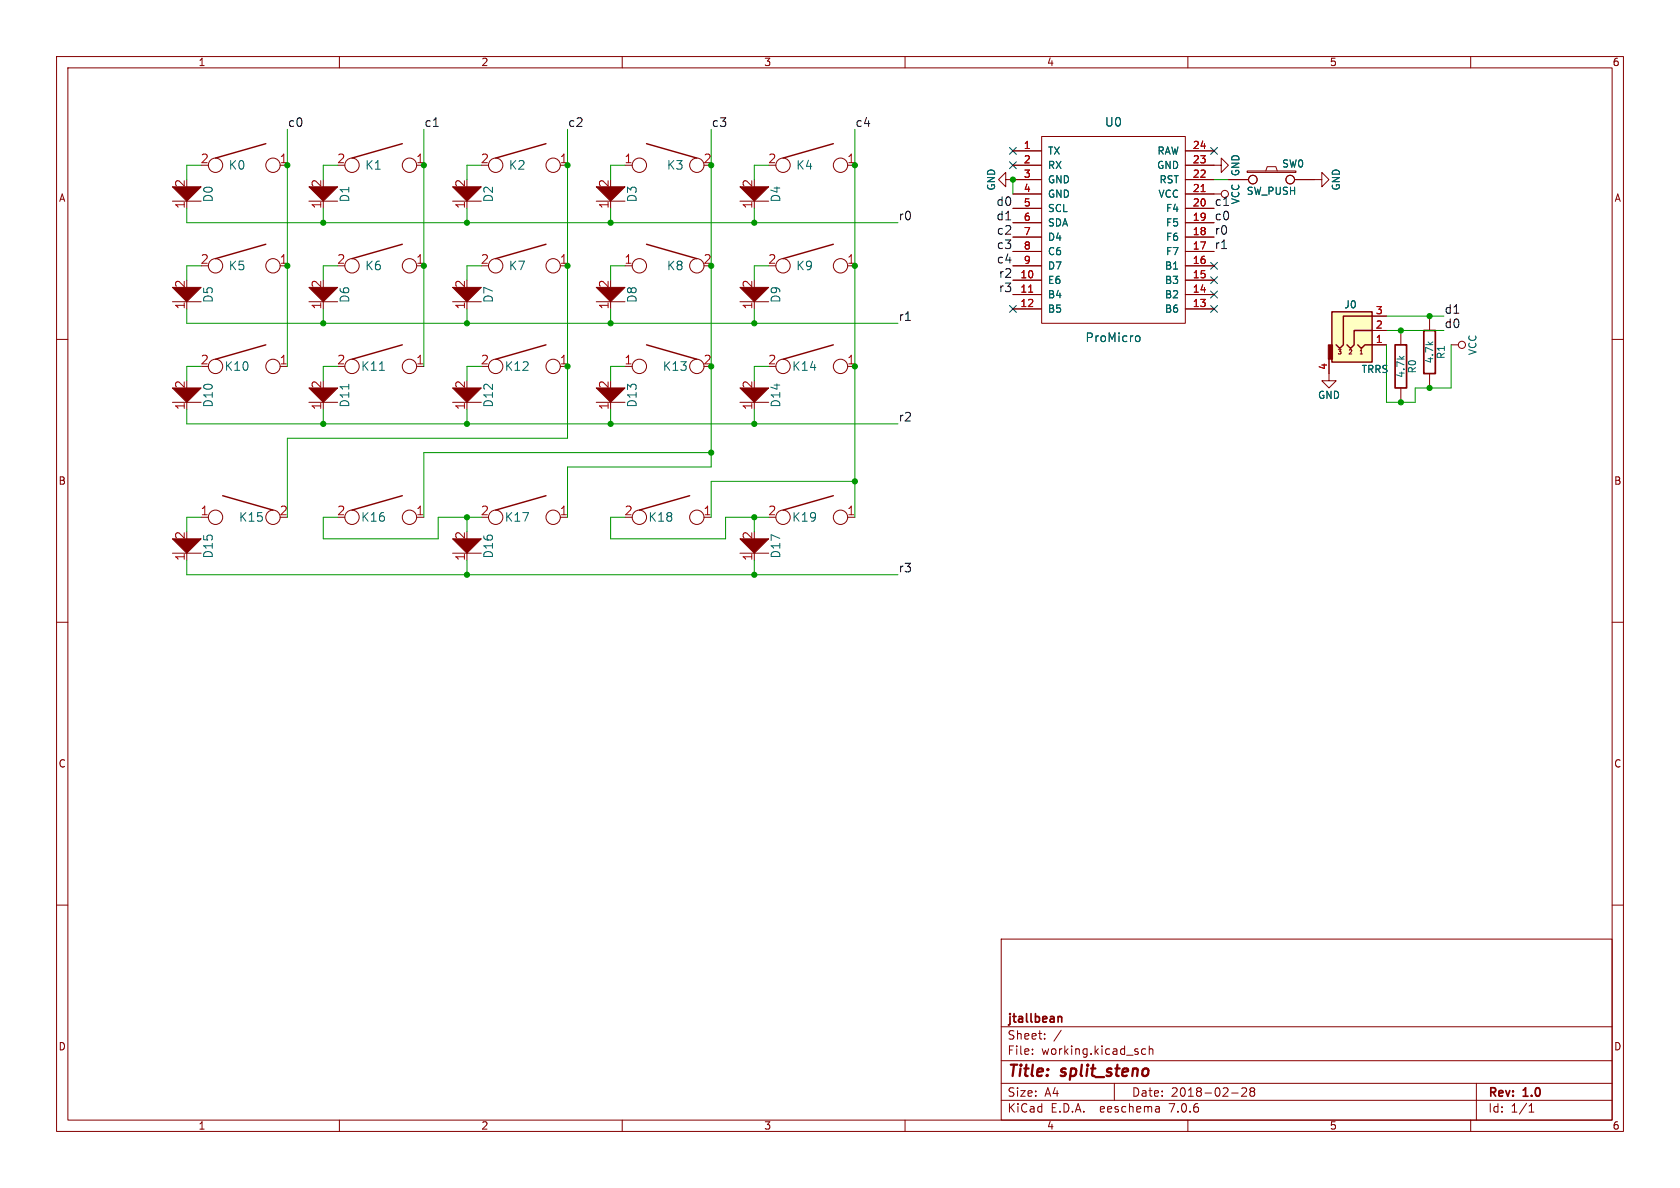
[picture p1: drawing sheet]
<svg xmlns="http://www.w3.org/2000/svg" width="297mm" height="210mm" viewBox="0 0 297 210" stroke-linecap="round" stroke-linejoin="round" font-family="sans-serif">
<g fill="none" stroke="#840000" stroke-width=".18">
<path d="M10 10h277v190h-277zM12 12h273v186h-273zM60 10v2M110 10v2M160 10v2M210 10v2M260 10v2M30.5 35.6h5.1M54.6 35.6h5.1M80 35.6h5.1M105.4 35.6h5.1M130.8 35.6h5.1"/>
<path d="M177.8 31.8v-1.3l-1.3 1.3 1.3 1.2v-1.2h6.3M179.1 26.7h5M179.1 39.4h5M179.1 29.2h5M179.1 36.8h5M179.1 34.3h5M184.1 24.1h25.4v33.1h-25.4zM209.5 29.2h6.4v-1.3l1.3 1.3-1.3 1.3v-1.3M209.5 26.7h5.1M209.5 39.4h5.1M209.5 36.8h5.1M209.5 34.3h5.1"/>
<path d="M209.5 31.8h5.1M217.2 31.8h3.5M220.5 30.2h8.6v.3h-8.6zM223.8 30.2l.2-.7h1.6l.2 .7M228.9 31.8h4.8v-1.3l1.2 1.3-1.2 1.2v-1.2M10 60h2M30.5 53.3h5.1M54.6 53.3h5.1M80 53.3h5.1M105.4 53.3h5.1M130.8 53.3h5.1M179.1 49.5h5"/>
<path d="M179.1 52.1h5M179.1 54.6h5M179.1 47h5M179.1 44.5h5M179.1 41.9h5M209.5 49.5h5.1M209.5 52.1h5.1M209.5 54.6h5.1M209.5 47h5.1M209.5 44.5h5.1M209.5 41.9h5.1M242.6 58.4h2.5"/>
<path d="M242.6 55.9h2.5M247.6 58.4v2.6M252.7 55.9v2.5M285 60h2M30.5 71.1h5.1M54.6 71.1h5.1M80 71.1h5.1M105.4 71.1h5.1M130.8 71.1h5.1M234.9 63.5v3.8h1.3l-1.3 1.3-1.2-1.3h1.2M242.6 61h2.5M247.6 68.6v2.5"/>
<path d="M252.7 66v2.6M256.5 61h1.3M30.5 97.8h5.1M80 97.8h5.1M130.8 97.8h5.1M10 110h2M285 110h2M10 160h2M285 160h2M177 166h108v32h-108zM60 198v2M110 198v2"/>
<path d="M160 198v2M177 194.5h108M177 191.5h108M177 187.5h108M177 181.5h108M182.5 186.3v.1M182.5 185.5v.1M184.7 183.6v.1M184.7 182.8v.1M187.6 182.1l-1.3 2M197 191.5v3M202.5 185.5l-.4-.1-.3 .3v.4l.2 .2h.5"/>
<path d="M203.2 185.5l.2-.1 .3 .1 .1 .9M203.2 184.9v1.5M204.9 195.7l.1 .9M205 196.5l-.2 .1M205 196h-.2M210 198v2M217.7 193.2h1.2M219.5 192.4l.6-.1 .2 .1 .1 .3-.9 1.1h.9M221.2 192.9l-.2-.2 .2-.4 .5 .1 .1 .2-.3 .3M221.2 192.9l-.2 .3v.3l.2 .3 .5-.1 .1-.2-.1-.4-.2-.2M221.2 192.9h.3M260 198v2"/>
<path d="M261 191.5v6.5M270.3 196.6h.9M270.3 195.5l.4-.4v1.5"/>
<circle cx="38.1" cy="29.2" r="1.27"/>
<circle cx="48.3" cy="29.2" r="1.27"/>
<circle cx="62.2" cy="29.2" r="1.27"/>
<circle cx="72.4" cy="29.2" r="1.27"/>
<circle cx="87.6" cy="29.2" r="1.27"/>
<circle cx="97.8" cy="29.2" r="1.27"/>
<circle cx="113" cy="29.2" r="1.27"/>
<circle cx="123.2" cy="29.2" r="1.27"/>
<circle cx="138.4" cy="29.2" r="1.27"/>
<circle cx="148.6" cy="29.2" r="1.27"/>
<circle cx="216.5" cy="34.3" r=".63"/>
<circle cx="221.5" cy="31.7" r=".76"/>
<circle cx="228.1" cy="31.7" r=".76"/>
<circle cx="38.1" cy="47" r="1.27"/>
<circle cx="48.3" cy="47" r="1.27"/>
<circle cx="62.2" cy="47" r="1.27"/>
<circle cx="72.4" cy="47" r="1.27"/>
<circle cx="87.6" cy="47" r="1.27"/>
<circle cx="97.8" cy="47" r="1.27"/>
<circle cx="113" cy="47" r="1.27"/>
<circle cx="123.2" cy="47" r="1.27"/>
<circle cx="138.4" cy="47" r="1.27"/>
<circle cx="148.6" cy="47" r="1.27"/>
<circle cx="38.1" cy="64.8" r="1.27"/>
<circle cx="48.3" cy="64.8" r="1.27"/>
<circle cx="62.2" cy="64.8" r="1.27"/>
<circle cx="72.4" cy="64.8" r="1.27"/>
<circle cx="87.6" cy="64.8" r="1.27"/>
<circle cx="97.8" cy="64.8" r="1.27"/>
<circle cx="113" cy="64.8" r="1.27"/>
<circle cx="123.2" cy="64.8" r="1.27"/>
<circle cx="138.4" cy="64.8" r="1.27"/>
<circle cx="148.6" cy="64.8" r="1.27"/>
<circle cx="258.4" cy="61" r=".63"/>
<circle cx="38.1" cy="91.4" r="1.27"/>
<circle cx="48.3" cy="91.4" r="1.27"/>
<circle cx="62.2" cy="91.4" r="1.27"/>
<circle cx="72.4" cy="91.4" r="1.27"/>
<circle cx="87.6" cy="91.4" r="1.27"/>
<circle cx="97.8" cy="91.4" r="1.27"/>
<circle cx="113" cy="91.4" r="1.27"/>
<circle cx="123.2" cy="91.4" r="1.27"/>
<circle cx="138.4" cy="91.4" r="1.27"/>
<circle cx="148.6" cy="91.4" r="1.27"/>
</g>
<path d="M251.7 58.4h2v7.6h-2zM246.6 61h2.1v7.6h-2.1zM187.1 179.8l.2-.1 .3 .1 .1 .9" fill="none" stroke="#840000" stroke-width=".3"/>
<g fill="#840000" stroke="#840000" stroke-width=".18">
<path d="M80 50.8h5.1l-2.6 2.5z"/>
<path d="M54.6 68.6h5.1l-2.6 2.5z"/>
<path d="M105.4 50.8h5.1l-2.6 2.5z"/>
<path d="M130.8 50.8h5.1l-2.6 2.5z"/>
<path d="M80 95.3h5.1l-2.6 2.5z"/>
<path d="M30.5 50.8h5.1l-2.6 2.5z"/>
<path d="M54.6 33h5.1l-2.6 2.6z"/>
<path d="M130.8 33h5.1l-2.6 2.6z"/>
<path d="M130.8 95.3h5.1l-2.6 2.5z"/>
<path d="M130.8 68.6h5.1l-2.6 2.5z"/>
<path d="M30.5 33h5.1l-2.6 2.6z"/>
<path d="M80 68.6h5.1l-2.6 2.5z"/>
<path d="M54.6 50.8h5.1l-2.6 2.5z"/>
<path d="M105.4 68.6h5.1l-2.6 2.5z"/>
<path d="M80 33h5.1l-2.6 2.6z"/>
<path d="M30.5 68.6h5.1l-2.6 2.5z"/>
<path d="M30.5 95.3h5.1l-2.6 2.5z"/>
<path d="M234.8 61h.8v2.5h-.8z"/>
<path d="M105.4 33h5.1l-2.6 2.6z"/>
</g>
<g fill="none" stroke="#840000" stroke-width=".25">
<path d="M47 25.4l-8.9 2.5M71.1 25.4l-8.9 2.5M96.5 25.4l-8.9 2.5M114.3 25.4l8.9 2.5M147.3 25.4l-8.9 2.5M47 43.2l-8.9 2.5M71.1 43.2l-8.9 2.5M96.5 43.2l-8.9 2.5M114.3 43.2l8.9 2.5M147.3 43.2l-8.9 2.5M235.5 55.1h7.1v8.9h-7.1zM242.6 58.4h-3.2v2.6l-.6 .6-.7-.6"/>
<path d="M242.6 55.9h-5.1v5.1l-.6 .6-.7-.6M47 61l-8.9 2.5M71.1 61l-8.9 2.5M96.5 61l-8.9 2.5M114.3 61l8.9 2.5M147.3 61l-8.9 2.5M240 61l.7 .6 .6-.6h1.3M39.4 87.6l8.9 2.6M71.1 87.6l-8.9 2.6M96.5 87.6l-8.9 2.6M121.9 87.6l-8.9 2.6M147.3 87.6l-8.9 2.6"/>
</g>
<path d="M200.9 59.4h.3l.3 .3v.5l-.3 .2-.3-.1M67.1 65.5h.9" fill="none" stroke="#006464" stroke-width=".18"/>
<path d="M212.3 33.9h.8M181.9 51.7h.7" fill="none" stroke="#a90000" stroke-width=".18"/>
<path d="M235.5 55.1h7.1v8.9h-7.1z" fill="#ffffc2" stroke="#ffffc2" stroke-width=".18"/>
<path d="M76.6 22.4h.9M216.3 36.3h.9" fill="none" stroke="#0f0f0f" stroke-width=".18"/>
<g fill="none" stroke="#009600" stroke-width=".18">
<path d="M33 36.8v2.6h125.7M35.6 29.2h-2.6v2.6M50.8 22.9v41.9M57.1 36.8v2.6M59.7 29.2h-2.6v2.6M74.9 22.9v41.9M82.5 36.8v2.6M85.1 29.2h-2.6v2.6M100.3 22.9v54.6h-49.5v13.9M107.9 36.8v2.6M110.5 29.2h-2.6v2.6M125.7 22.9v59.7h-25.4v8.8"/>
<path d="M133.3 36.8v2.6M135.9 29.2h-2.6v2.6M151.1 22.9v68.5M179.1 31.8v2.5M214.6 31.8h2.6M33 54.6v2.6h125.7M35.6 47h-2.6v2.5M57.1 54.6v2.6M59.7 47h-2.6v2.5M82.5 54.6v2.6M85.1 47h-2.6v2.5M107.9 54.6v2.6"/>
<path d="M110.5 47h-2.6v2.5M133.3 54.6v2.6M135.9 47h-2.6v2.5M245.1 55.9h10.2M245.1 58.4h10.2M33 72.4v2.5h125.7M35.6 64.8h-2.6v2.5M57.1 72.4v2.5M59.7 64.8h-2.6v2.5M82.5 72.4v2.5M85.1 64.8h-2.6v2.5M107.9 72.4v2.5"/>
<path d="M110.5 64.8h-2.6v2.5M133.3 72.4v2.5M135.9 64.8h-2.6v2.5M245.1 61v10.1h5.1v-2.5h6.3v-7.6M33 99.1v2.5h125.7M35.6 91.4h-2.6v2.6M59.7 91.4h-2.6v3.9h20.4v-3.9h7.6M82.5 91.4v2.6M82.5 99.1v2.5M110.5 91.4h-2.6v3.9h20.4v-3.9h7.6M125.7 80h-50.8v11.4M133.3 91.4v2.6"/>
<path d="M133.3 99.1v2.5M151.1 85.1h-25.4v6.3"/>
</g>
<g fill="none" stroke="#000084" stroke-width=".18">
<path d="M178.5 28.6l1.2 1.2M178.5 26.1l1.2 1.2M179.7 28.6l-1.2 1.2M179.7 26.1l-1.2 1.2M214 26.1l1.2 1.2M215.2 26.1l-1.2 1.2M178.5 54l1.2 1.2M179.7 54l-1.2 1.2M214 51.5l1.2 1.2M214 54l1.2 1.2M214 48.9l1.2 1.2M214 46.4l1.2 1.2"/>
<path d="M215.2 51.5l-1.2 1.2M215.2 54l-1.2 1.2M215.2 48.9l-1.2 1.2M215.2 46.4l-1.2 1.2"/>
</g>
<g fill="#009600" stroke="#009600" stroke-width=".18">
<circle cx="133.3" cy="101.6" r=".46"/>
<circle cx="133.3" cy="91.4" r=".46"/>
<circle cx="151.1" cy="64.8" r=".46"/>
<circle cx="133.3" cy="57.2" r=".46"/>
<circle cx="133.3" cy="39.4" r=".46"/>
<circle cx="151.1" cy="47" r=".46"/>
<circle cx="151.1" cy="29.2" r=".46"/>
<circle cx="179.1" cy="31.8" r=".46"/>
<circle cx="151.1" cy="85.1" r=".46"/>
<circle cx="133.3" cy="74.9" r=".46"/>
<circle cx="107.9" cy="74.9" r=".46"/>
<circle cx="100.3" cy="64.8" r=".46"/>
<circle cx="82.5" cy="101.6" r=".46"/>
<circle cx="82.5" cy="91.4" r=".46"/>
<circle cx="57.1" cy="39.4" r=".46"/>
<circle cx="50.8" cy="47" r=".46"/>
<circle cx="50.8" cy="29.2" r=".46"/>
<circle cx="74.9" cy="29.2" r=".46"/>
<circle cx="82.5" cy="39.4" r=".46"/>
<circle cx="74.9" cy="47" r=".46"/>
<circle cx="100.3" cy="29.2" r=".46"/>
<circle cx="107.9" cy="39.4" r=".46"/>
<circle cx="107.9" cy="57.2" r=".46"/>
<circle cx="100.3" cy="47" r=".46"/>
<circle cx="57.1" cy="74.9" r=".46"/>
<circle cx="57.1" cy="57.2" r=".46"/>
<circle cx="82.5" cy="74.9" r=".46"/>
<circle cx="82.5" cy="57.2" r=".46"/>
<circle cx="252.7" cy="68.6" r=".46"/>
<circle cx="252.7" cy="55.9" r=".46"/>
<circle cx="247.6" cy="58.4" r=".46"/>
<circle cx="247.6" cy="71.1" r=".46"/>
<circle cx="125.7" cy="47" r=".46"/>
<circle cx="125.7" cy="29.2" r=".46"/>
<circle cx="125.7" cy="80" r=".46"/>
<circle cx="125.7" cy="64.8" r=".46"/>
</g>
<g font-size="2.8" fill="#840000">
<text x="178" y="190.9">Title:</text>
<text x="187.7" y="190.9">split_steno</text>
</g>
<g font-size="2.1" fill="#0f0f0f">
<text x="50.8" y="22.5">c0</text>
<text x="74.9" y="22.5">c1</text>
<text x="100.3" y="22.5">c2</text>
<text x="125.7" y="22.5">c3</text>
<text x="151.1" y="22.5">c4</text>
<text x="158.7" y="39.1">r0</text>
<text x="176.1" y="36.5">d0</text>
<text x="176.1" y="39.1">d1</text>
<text x="176.2" y="41.6">c2</text>
<text x="214.6" y="41.6">r0</text>
<text x="214.6" y="39.1">c0</text>
<text x="214.6" y="36.5">c1</text>
<text x="176.2" y="44.1">c3</text>
<text x="176.2" y="46.7">c4</text>
<text x="214.6" y="44.1">r1</text>
<text x="176.5" y="51.8">r3</text>
<text x="176.5" y="49.2">r2</text>
<text x="158.7" y="56.8">r1</text>
<text x="255.3" y="58.1">d0</text>
<text x="255.3" y="55.6">d1</text>
<text x="158.7" y="74.6">r2</text>
<text x="158.7" y="101.3">r3</text>
</g>
<g font-size="2.1" fill="#006464">
<text x="195.2" y="22.6">U0</text>
<text x="37.8" y="35.9" transform="rotate(-90 37.8 35.9)">D0</text>
<text x="40.3" y="30.2">K0</text>
<text x="62" y="35.9" transform="rotate(-90 62 35.9)">D1</text>
<text x="64.5" y="30.2">K1</text>
<text x="87.4" y="35.9" transform="rotate(-90 87.4 35.9)">D2</text>
<text x="89.9" y="30.2">K2</text>
<text x="112.8" y="35.9" transform="rotate(-90 112.8 35.9)">D3</text>
<text x="117.8" y="30.2">K3</text>
<text x="138.2" y="35.9" transform="rotate(-90 138.2 35.9)">D4</text>
<text x="140.7" y="30.2">K4</text>
<text x="40.3" y="48">K5</text>
<text x="64.5" y="48">K6</text>
<text x="89.9" y="48">K7</text>
<text x="117.8" y="48">K8</text>
<text x="140.7" y="48">K9</text>
<text x="37.8" y="53.6" transform="rotate(-90 37.8 53.6)">D5</text>
<text x="62" y="53.6" transform="rotate(-90 62 53.6)">D6</text>
<text x="87.4" y="53.6" transform="rotate(-90 87.4 53.6)">D7</text>
<text x="112.8" y="53.6" transform="rotate(-90 112.8 53.6)">D8</text>
<text x="138.2" y="53.6" transform="rotate(-90 138.2 53.6)">D9</text>
<text x="39.6" y="65.8">K10</text>
<text x="63.8" y="65.8">K11</text>
<text x="89.2" y="65.8">K12</text>
<text x="117.1" y="65.8">K13</text>
<text x="140" y="65.8">K14</text>
<text x="191.8" y="60.7">ProMicro</text>
<text x="37.8" y="72.1" transform="rotate(-90 37.8 72.1)">D10</text>
<text x="62" y="72.1" transform="rotate(-90 62 72.1)">D11</text>
<text x="87.4" y="72.1" transform="rotate(-90 87.4 72.1)">D12</text>
<text x="112.8" y="72.1" transform="rotate(-90 112.8 72.1)">D13</text>
<text x="138.2" y="72.1" transform="rotate(-90 138.2 72.1)">D14</text>
<text x="42.2" y="92.4">K15</text>
<text x="63.8" y="92.4">K16</text>
<text x="89.2" y="92.4">K17</text>
<text x="114.6" y="92.4">K18</text>
<text x="140" y="92.4">K19</text>
<text x="37.8" y="98.8" transform="rotate(-90 37.8 98.8)">D15</text>
<text x="87.4" y="98.8" transform="rotate(-90 87.4 98.8)">D16</text>
<text x="138.2" y="98.8" transform="rotate(-90 138.2 98.8)">D17</text>
</g>
<g font-size="2.1" fill="#a90000">
<text x="35.4" y="29">2</text>
<text x="49.4" y="29">1</text>
<text x="59.5" y="29">2</text>
<text x="73.5" y="29">1</text>
<text x="84.9" y="29">2</text>
<text x="98.9" y="29">1</text>
<text x="110.3" y="29">1</text>
<text x="124.3" y="29">2</text>
<text x="135.7" y="29">2</text>
<text x="149.7" y="29">1</text>
<text x="32.8" y="33.2" transform="rotate(-90 32.8 33.2)">2</text>
<text x="56.9" y="33.2" transform="rotate(-90 56.9 33.2)">2</text>
<text x="82.3" y="33.2" transform="rotate(-90 82.3 33.2)">2</text>
<text x="107.7" y="33.2" transform="rotate(-90 107.7 33.2)">2</text>
<text x="133.1" y="33.2" transform="rotate(-90 133.1 33.2)">2</text>
<text x="32.8" y="37" transform="rotate(-90 32.8 37)">1</text>
<text x="56.9" y="37" transform="rotate(-90 56.9 37)">1</text>
<text x="82.3" y="37" transform="rotate(-90 82.3 37)">1</text>
<text x="107.7" y="37" transform="rotate(-90 107.7 37)">1</text>
<text x="133.1" y="37" transform="rotate(-90 133.1 37)">1</text>
<text x="35.4" y="46.7">2</text>
<text x="49.4" y="46.7">1</text>
<text x="59.5" y="46.7">2</text>
<text x="73.5" y="46.7">1</text>
<text x="84.9" y="46.7">2</text>
<text x="98.9" y="46.7">1</text>
<text x="110.3" y="46.7">1</text>
<text x="124.3" y="46.7">2</text>
<text x="135.7" y="46.7">2</text>
<text x="149.7" y="46.7">1</text>
<text x="32.8" y="51" transform="rotate(-90 32.8 51)">2</text>
<text x="56.9" y="51" transform="rotate(-90 56.9 51)">2</text>
<text x="82.3" y="51" transform="rotate(-90 82.3 51)">2</text>
<text x="107.7" y="51" transform="rotate(-90 107.7 51)">2</text>
<text x="133.1" y="51" transform="rotate(-90 133.1 51)">2</text>
<text x="32.8" y="54.8" transform="rotate(-90 32.8 54.8)">1</text>
<text x="56.9" y="54.8" transform="rotate(-90 56.9 54.8)">1</text>
<text x="82.3" y="54.8" transform="rotate(-90 82.3 54.8)">1</text>
<text x="107.7" y="54.8" transform="rotate(-90 107.7 54.8)">1</text>
<text x="133.1" y="54.8" transform="rotate(-90 133.1 54.8)">1</text>
<text x="35.4" y="64.5">2</text>
<text x="49.4" y="64.5">1</text>
<text x="59.5" y="64.5">2</text>
<text x="73.5" y="64.5">1</text>
<text x="84.9" y="64.5">2</text>
<text x="98.9" y="64.5">1</text>
<text x="110.3" y="64.5">1</text>
<text x="124.3" y="64.5">2</text>
<text x="135.7" y="64.5">2</text>
<text x="149.7" y="64.5">1</text>
<text x="32.8" y="68.7" transform="rotate(-90 32.8 68.7)">2</text>
<text x="56.9" y="68.7" transform="rotate(-90 56.9 68.7)">2</text>
<text x="82.3" y="68.7" transform="rotate(-90 82.3 68.7)">2</text>
<text x="107.7" y="68.7" transform="rotate(-90 107.7 68.7)">2</text>
<text x="133.1" y="68.7" transform="rotate(-90 133.1 68.7)">2</text>
<text x="32.8" y="72.6" transform="rotate(-90 32.8 72.6)">1</text>
<text x="56.9" y="72.6" transform="rotate(-90 56.9 72.6)">1</text>
<text x="82.3" y="72.6" transform="rotate(-90 82.3 72.6)">1</text>
<text x="107.7" y="72.6" transform="rotate(-90 107.7 72.6)">1</text>
<text x="133.1" y="72.6" transform="rotate(-90 133.1 72.6)">1</text>
<text x="32.8" y="95.4" transform="rotate(-90 32.8 95.4)">2</text>
<text x="35.4" y="91.2">1</text>
<text x="49.4" y="91.2">2</text>
<text x="59.5" y="91.2">2</text>
<text x="73.5" y="91.2">1</text>
<text x="82.3" y="95.4" transform="rotate(-90 82.3 95.4)">2</text>
<text x="84.9" y="91.2">2</text>
<text x="98.9" y="91.2">1</text>
<text x="110.3" y="91.2">2</text>
<text x="124.3" y="91.2">1</text>
<text x="133.1" y="95.4" transform="rotate(-90 133.1 95.4)">2</text>
<text x="135.7" y="91.2">2</text>
<text x="149.7" y="91.2">1</text>
<text x="32.8" y="99.2" transform="rotate(-90 32.8 99.2)">1</text>
<text x="82.3" y="99.2" transform="rotate(-90 82.3 99.2)">1</text>
<text x="133.1" y="99.2" transform="rotate(-90 133.1 99.2)">1</text>
</g>
<g font-size="2.1" fill="#840000">
<text x="178" y="184">Sheet:</text>
<text x="178" y="181.2">jtallbean</text>
<text x="178" y="186.7">File:</text>
<text x="184.1" y="186.7">working.kicad_sch</text>
<text x="178" y="196.9">KiCad</text>
<text x="178" y="194.1">Size:</text>
<text x="184.7" y="194.1">A4</text>
<text x="185.7" y="196.9">E.D.A.</text>
<text x="194.6" y="196.9">eeschema</text>
<text x="200" y="194.1">Date:</text>
<text x="207" y="196.9">7.0.6</text>
<text x="207" y="194.1">2018-02-28</text>
<text x="263" y="194.3">Rev:</text>
<text x="263" y="196.9">Id:</text>
<text x="267.1" y="196.9">1/1</text>
<text x="269.4" y="194.3">1.0</text>
</g>
<g font-size="1.8" fill="#840000">
<text x="35" y="11.9">1</text>
<text x="85" y="11.9">2</text>
<text x="135" y="11.9">3</text>
<text x="185" y="11.9">4</text>
<text x="235" y="11.9">5</text>
<text x="285" y="11.9">6</text>
<text x="10.3" y="35.9">A</text>
<text x="285.3" y="35.9">A</text>
<text x="10.3" y="85.9">B</text>
<text x="285.3" y="85.9">B</text>
<text x="10.3" y="135.9">C</text>
<text x="285.3" y="135.9">C</text>
<text x="10.3" y="185.9">D</text>
<text x="285.3" y="185.9">D</text>
<text x="35" y="199.9">1</text>
<text x="85" y="199.9">2</text>
<text x="135" y="199.9">3</text>
<text x="185" y="199.9">4</text>
<text x="235" y="199.9">5</text>
<text x="285" y="199.9">6</text>
</g>
<g font-size="1.8" fill="#a90000">
<text x="180.9" y="26.4">1</text>
<text x="180.9" y="29">2</text>
<text x="210.8" y="29">23</text>
<text x="210.8" y="26.4">24</text>
<text x="180.9" y="31.5">3</text>
<text x="180.9" y="34">4</text>
<text x="210.8" y="34">21</text>
<text x="210.8" y="31.5">22</text>
<text x="180.9" y="36.6">5</text>
<text x="180.9" y="39.1">6</text>
<text x="180.9" y="41.7">7</text>
<text x="210.8" y="41.7">18</text>
<text x="210.8" y="39.1">19</text>
<text x="210.8" y="36.6">20</text>
<text x="180.9" y="44.2">8</text>
<text x="180.9" y="46.7">9</text>
<text x="210.8" y="46.7">16</text>
<text x="210.8" y="44.2">17</text>
<text x="180.3" y="49.3">10</text>
<text x="180.3" y="51.8">11</text>
<text x="210.8" y="51.8">14</text>
<text x="210.8" y="49.3">15</text>
<text x="180.3" y="54.4">12</text>
<text x="210.8" y="54.4">13</text>
<text x="243.1" y="58.2">2</text>
<text x="243.1" y="55.6">3</text>
<text x="234.7" y="65.5" transform="rotate(-90 234.7 65.5)">4</text>
<text x="243.1" y="60.7">1</text>
</g>
<g font-size="1.8" fill="#006464">
<text x="185.2" y="27.5">TX</text>
<text x="204.5" y="27.5">RAW</text>
<text x="226.6" y="29.8">SW0</text>
<text x="176.1" y="33.8" transform="rotate(-90 176.1 33.8)">GND</text>
<text x="185.2" y="30.1">RX</text>
<text x="185.2" y="32.6">GND</text>
<text x="185.2" y="35.2">GND</text>
<text x="204.5" y="30.1">GND</text>
<text x="204.7" y="35.2">VCC</text>
<text x="204.9" y="32.6">RST</text>
<text x="219.3" y="31.2" transform="rotate(-90 219.3 31.2)">GND</text>
<text x="220.3" y="34.6">SW_PUSH</text>
<text x="237.1" y="33.8" transform="rotate(-90 237.1 33.8)">GND</text>
<text x="185.2" y="37.7">SCL</text>
<text x="185.2" y="40.2">SDA</text>
<text x="206" y="40.2">F5</text>
<text x="206" y="37.7">F4</text>
<text x="219.3" y="36.2" transform="rotate(-90 219.3 36.2)">VCC</text>
<text x="185.2" y="42.8">D4</text>
<text x="185.2" y="45.3">C6</text>
<text x="185.2" y="47.9">D7</text>
<text x="205.9" y="47.9">B1</text>
<text x="206" y="45.3">F7</text>
<text x="206" y="42.8">F6</text>
<text x="185.2" y="50.4">E6</text>
<text x="185.2" y="52.9">B4</text>
<text x="205.9" y="52.9">B2</text>
<text x="205.9" y="50.4">B3</text>
<text x="185.2" y="55.5">B5</text>
<text x="205.9" y="55.5">B6</text>
<text x="237.6" y="54.7">J0</text>
<text x="253.6" y="64.4" transform="rotate(-90 253.6 64.4)">4.7k</text>
<text x="255.6" y="63.6" transform="rotate(-90 255.6 63.6)">R1</text>
<text x="261.2" y="62.9" transform="rotate(-90 261.2 62.9)">VCC</text>
<text x="232.9" y="70.7">GND</text>
<text x="240.6" y="66.1">TRRS</text>
<text x="248.5" y="66.9" transform="rotate(-90 248.5 66.9)">4.7k</text>
<text x="250.5" y="66.1" transform="rotate(-90 250.5 66.1)">R0</text>
</g>
<g font-size="1.1" fill="#840000">
<text x="236.3" y="62.8">3</text>
<text x="238.2" y="62.8">2</text>
<text x="240.1" y="62.8">1</text>
</g>
</svg>
